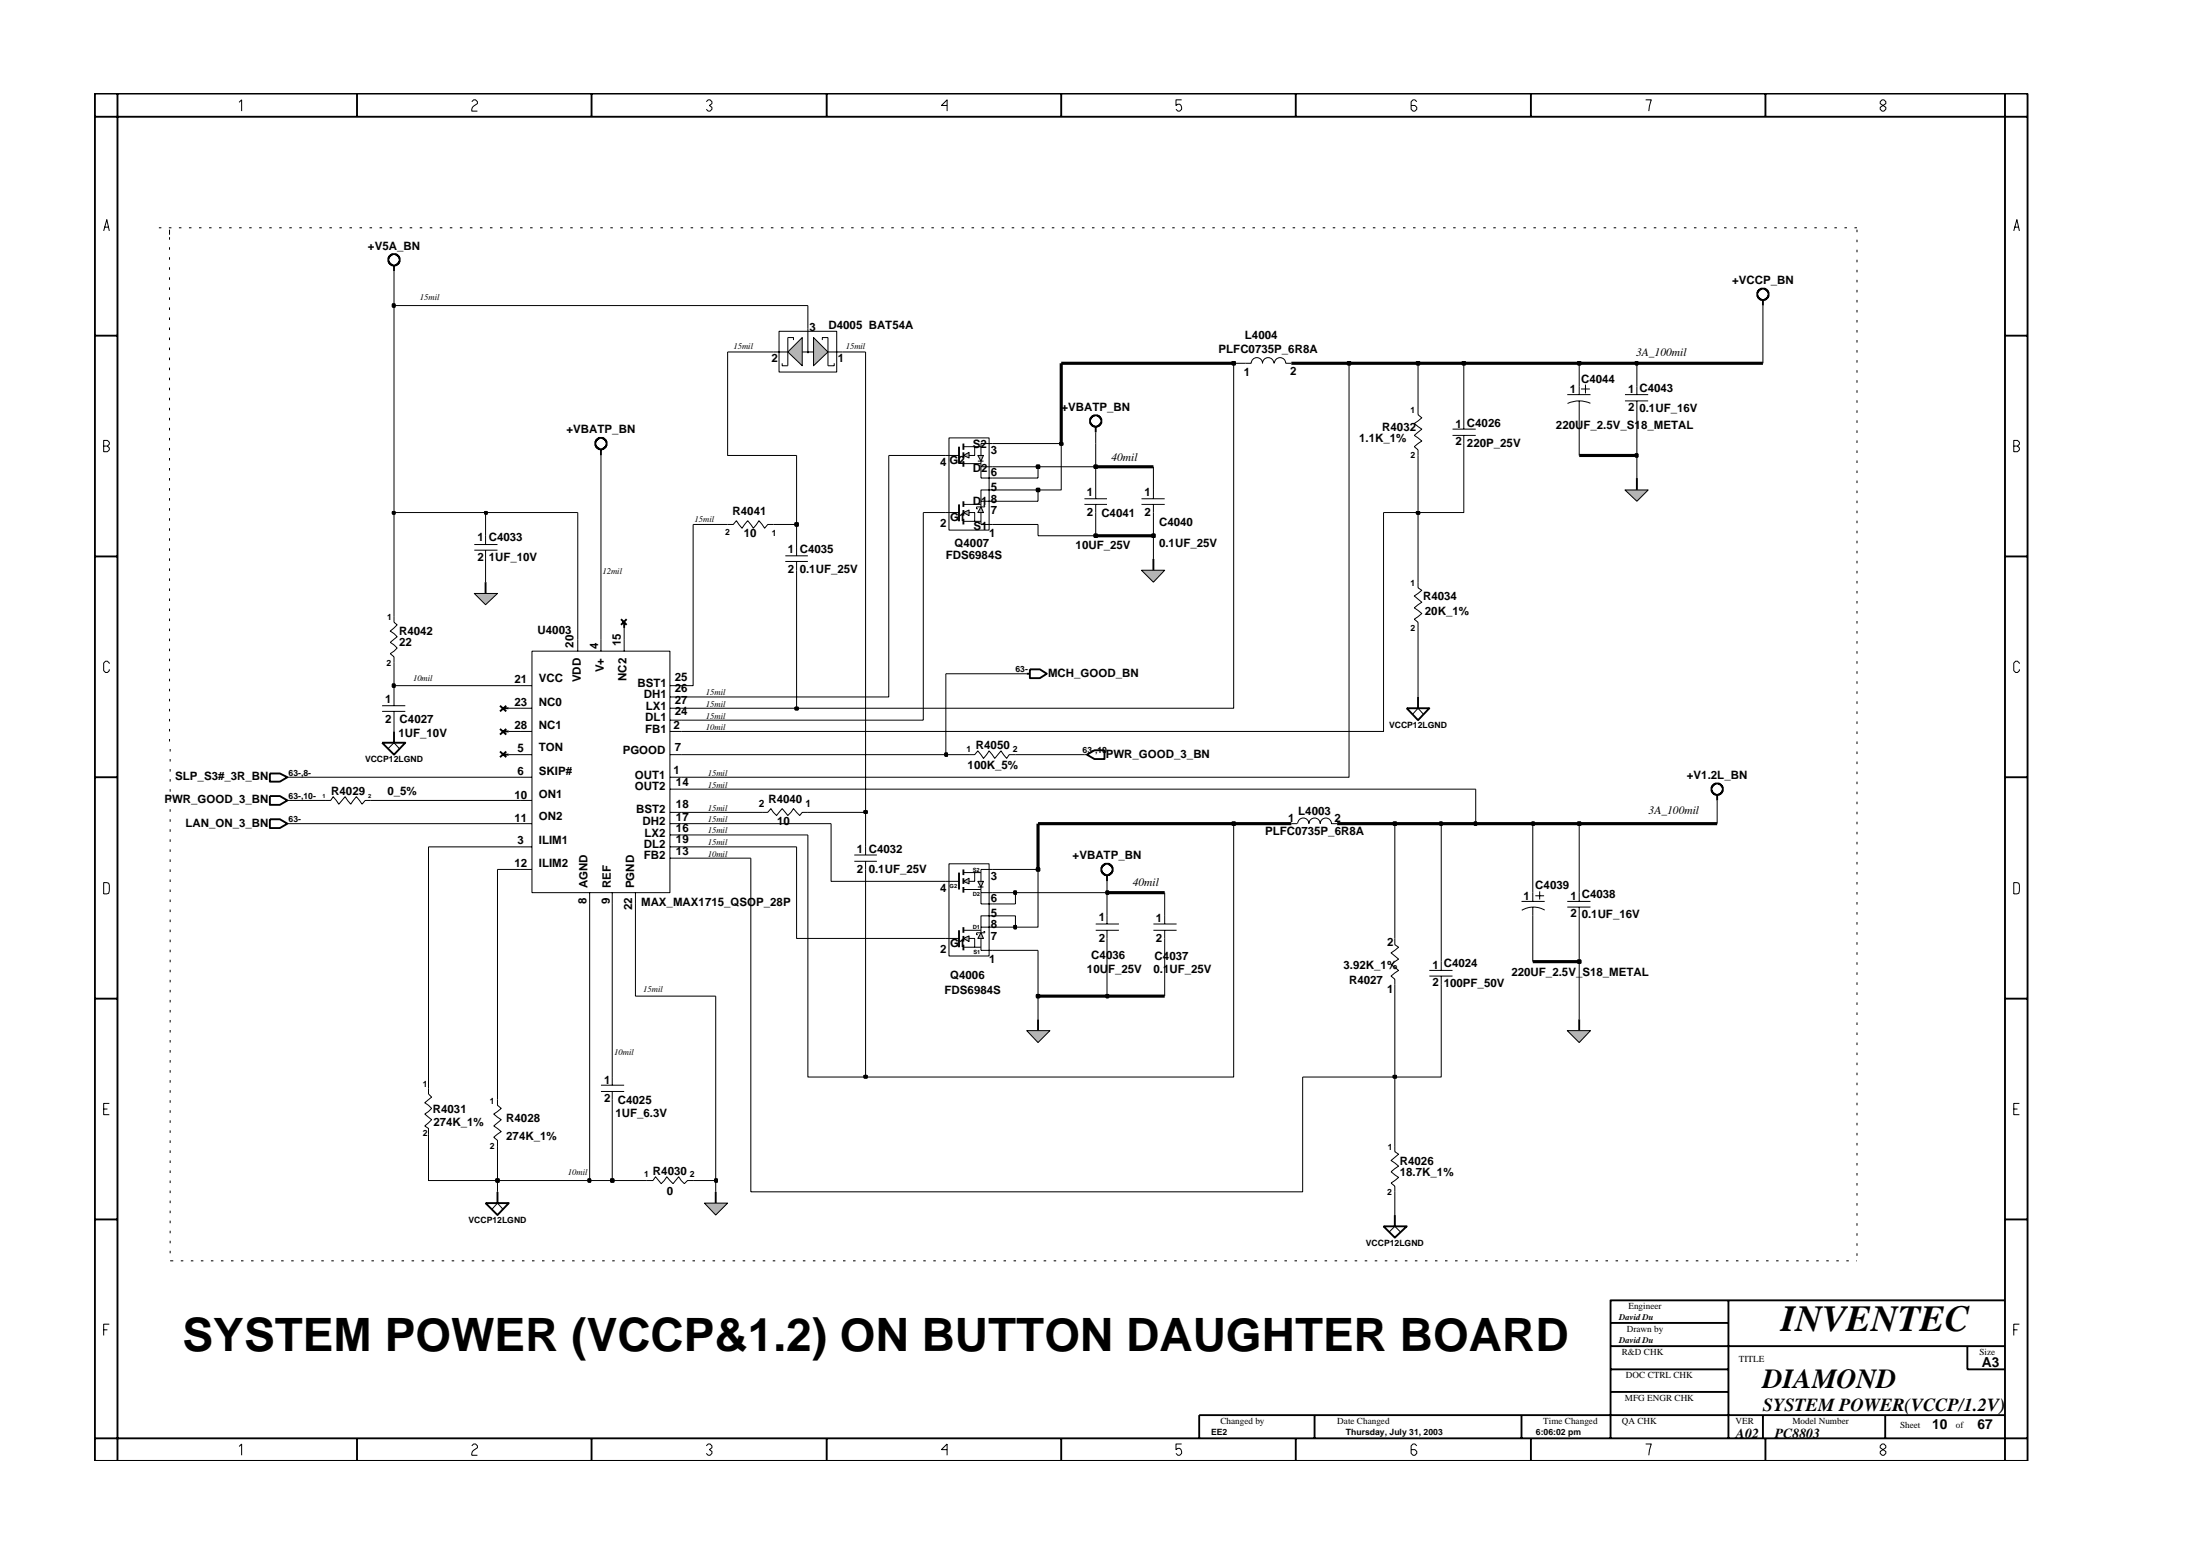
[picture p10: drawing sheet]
<svg xmlns="http://www.w3.org/2000/svg" width="297mm" height="210mm" viewBox="0 0 297 210" stroke-linecap="round" stroke-linejoin="round" font-family="sans-serif">
<g fill="none" stroke="#000" stroke-width=".14">
<path d="M219.4 53.3h3.1M219.4 54.1h3.1M221 52.2v1.1M221 54.1v1.1M191.5 78.6v.7l.5 .4-1 .7 1 .9-1 .8 1 .7-1 .8 .5 .4v.8M51.6 95.3h3.1M51.6 96h3.1M53.2 94.1v1.2M53.2 96v1.2M211.6 121.7h3.1M211.6 122.4h3.1M213.2 120.5v1.2"/>
<path d="M213.2 122.4v1.2"/>
</g>
<path d="M221 64.5v1.6" fill="none" stroke="#000" stroke-width=".25"/>
<path d="M219.4 66.1h3.1l-1.5 1.6z" fill-rule="evenodd" fill="#b3b3b3" stroke="#000" stroke-width=".14"/>
<g fill="none" stroke="#000" stroke-width=".14">
<path d="M168.2 49h.7a.76 .76 0 0 1 .8-.7 .76 .76 0 0 1 .8 .7 .76 .76 0 0 1 .7-.7 .76 .76 0 0 1 .8 .7M172.1 49a.76 .76 0 0 1 .7-.7 .76 .76 0 0 1 .8 .7h.8M191.5 55.2v.8l.5 .4-1 .8 1 .7-1 .9 1 .7-1 .8 .5 .4v.8M196.1 57.9h3.1M196.1 58.8h3.1M197.6 56.8v1.1M197.6 58.8v1.1M146.4 67.3h3.1M146.4 68.1h3.1M147.9 66.1v1.2M147.9 68.1v1.1M115.3 115.4h3.1"/>
<path d="M115.3 116.3h3.1M116.9 114.3v1.1M116.9 116.3v1.1M130.8 101.9h.8l.4-.5 .8 1 .7-1 .8 1 .9-1 .7 1 .4-.5h.8M146.4 101.9h.4M81.1 146.5h3.2M81.1 147.3h3.2M82.7 145.4v1.1M82.7 147.3v1.1M66.4 163.3l.8-.9 .7 .9M187.6 166.3l.7-.8 .8 .8"/>
</g>
<path d="M138.6 90.9h.5M139.1 90.4h1.3l.9 .5-.9 .6h-1.3zM146.8 101.9l1-.6h1.3v1.2h-1.3zM213.2 137.6v1.5M65.6 162.4h3.1l-1.5 1.6zM67.2 160.9v1.5M186.8 165.5h3.1l-1.6 1.6zM188.3 164v1.5" fill="none" stroke="#000" stroke-width=".25"/>
<path d="M211.6 139.1h3.1l-1.5 1.6z" fill-rule="evenodd" fill="#b3b3b3" stroke="#000" stroke-width=".14"/>
<path d="M96.6 160.9v1.5" fill="none" stroke="#000" stroke-width=".25"/>
<path d="M95.1 162.4h3.1l-1.6 1.6z" fill-rule="evenodd" fill="#b3b3b3" stroke="#000" stroke-width=".14"/>
<path d="M106 75h3.1M106 75.8h3.1M107.6 73.8v1.2M107.6 75.8v1.2" fill="none" stroke="#000" stroke-width=".14"/>
<path d="M155.7 75.5v1.5M67.5 98.4l.9 .8M67.9 98.7h.8M68.4 98.4l-.9 .8M231.3 106l.1-.1a.72 .72 0 0 1 1 0l.1 .2v.2h.1v.5l-.5 .5h-.5l-.4-.4-.1-.6h.1zM231.8 107.3v.7" fill="none" stroke="#000" stroke-width=".25"/>
<path d="M154.1 77h3.2l-1.6 1.6z" fill-rule="evenodd" fill="#b3b3b3" stroke="#000" stroke-width=".14"/>
<path d="M129.5 117.8v2.3" fill="none" stroke="#000" stroke-width=".25"/>
<path d="M127.7 119h1.8" fill="none" stroke="#000" stroke-width=".14"/>
<path d="M132 119h.8l-.4 .7z" fill-rule="evenodd" fill="#b3b3b3" stroke="#000" stroke-width=".14"/>
<path d="M132 119.7h.8" fill="none" stroke="#000" stroke-width=".14"/>
<path d="M130.1 119l.7-.5v.8z" fill-rule="evenodd" fill="#b3b3b3" stroke="#000" stroke-width=".14"/>
<path d="M130.1 117.4v.7M130.1 118.5v.8M130.1 119.7v.8M129.5 125.6v2.3" fill="none" stroke="#000" stroke-width=".25"/>
<path d="M130.1 117.8h2.3M131.6 117.8v1.2h-.8M132.4 119.7v.8h1.6M134 117.4h-1.6v1.6M127.7 126.7h1.8M130.1 120.1h2.3" fill="none" stroke="#000" stroke-width=".14"/>
<path d="M132.4 125.9l.4 .8h-.8z" fill-rule="evenodd" fill="#b3b3b3" stroke="#000" stroke-width=".14"/>
<path d="M131.9 125.9h1.1" fill="none" stroke="#000" stroke-width=".14"/>
<path d="M130.1 126.7l.7-.4v.8z" fill-rule="evenodd" fill="#b3b3b3" stroke="#000" stroke-width=".14"/>
<path d="M52.6 34.6l.2-.1a.72 .72 0 0 1 .9 0l.2 .1v.2h.1v.5l-.5 .5h-.6l-.4-.3-.1-.7h.1zM53.2 35.8v.8M65.6 78.6v1.5M130.1 125.2v.7M130.1 126.3v.8M130.1 127.5v.8" fill="none" stroke="#000" stroke-width=".25"/>
<g fill="none" stroke="#000" stroke-width=".14">
<path d="M211.6 53.3h3.1M213.2 52.2v1.1M213.2 54.1v1.1M213.5 52.5h1.2M214.1 51.9v1.2M214.7 54.4a3.7 3.7 0 0 0-3.1 .1M154.1 67.3h3.2M154.1 68.1h3.2M155.7 66.1v1.2M155.7 68.1v1.1M128.1 116.6h5.4v12.4h-5.4zM130.1 127.9h2.3"/>
<path d="M130.1 125.6h2.3M130.8 126.7h.8v1.2M131.9 125.9v.3h.1M132.4 120.5v1.5h1.6M132.4 125.2v.7M132.4 126.7v1.6h1.6M132.4 125.2h1.6M132.8 125.7h.2v.2M134 123.6h-1.6v1.6M188.3 126.7v.8l.5 .4-1 .7 1 .9-1 .7 1 .8-1 .8 .5 .4v.7M57.9 146.9v.8l.4 .4-1 .8 1 .7-1 .8 1 .7-1 .9 .6 .3v.8M188.3 154.7v.8l.5 .3-1 .8 1 .8-1 .8 1 .7-1 .8 .5 .4v.8"/>
</g>
<path d="M64 80.1h3.2l-1.6 1.5z" fill-rule="evenodd" fill="#b3b3b3" stroke="#000" stroke-width=".14"/>
<path d="M87.3 159.4h.9l.3-.6 .8 1 .7-1 .9 1 .7-1 .8 1 .4-.4h.8" fill="none" stroke="#000" stroke-width=".14"/>
<path d="M140.2 137.6v1.5" fill="none" stroke="#000" stroke-width=".25"/>
<path d="M138.6 139.1h3.2l-1.6 1.6z" fill-rule="evenodd" fill="#b3b3b3" stroke="#000" stroke-width=".14"/>
<path d="M67.5 95.3l.9 .7M67.9 95.6h.8M68.4 95.3l-.9 .7M36.4 110.6h1.4l1 .6-1 .6h-1.4z" fill="none" stroke="#000" stroke-width=".25"/>
<path d="M38.8 111.2h.3" fill="none" stroke="#000" stroke-width=".14"/>
<g fill="#b3b3b3" stroke="#000" stroke-width=".14">
<path d="M108.3 45.6v3.8l-1.9-1.9z" fill-rule="evenodd"/>
<path d="M109.8 45.6l2 1.9-2 1.9z" fill-rule="evenodd"/>
</g>
<path d="M106.4 45.6v3.8M109.1 44.4v3.1M111.8 45.6v3.8" fill="none" stroke="#000" stroke-width=".14"/>
<circle cx="109.1" cy="47.5" r=".08" fill="#b3b3b3" stroke="#000" stroke-width=".14"/>
<g fill="none" stroke="#000" stroke-width=".14">
<path d="M104.4 47.5h2M105.2 44.7h7.8v5.5h-7.8zM105.6 49v.4h.8M106.4 45.6h.7v.3M108.3 47.5h1.5M111.8 47.5h1.9M111.8 45.6h-.8v.3M112.6 49v.4h-.8M127.7 61.5h1.8M70.2 92.6h1.6M70.2 95.6h1.6M70.2 98.7h1.6"/>
<path d="M71.8 87.9h18.7v32.6h-18.7zM78 86.3v1.6M81.1 86.3v1.6M84.3 86.3v1.6M90.5 92.6h1.5M90.5 95.6h1.5M90.5 98.7h1.5M90.5 94.1h1.5M90.5 97.2h1.5M38.8 108h.3M70.2 101.9h1.6M70.2 104.9h1.6"/>
<path d="M70.2 108h1.6M70.2 111.2h1.6M70.2 114.3h1.6M70.2 117.4h1.6M90.5 101.9h1.5M90.5 104.9h1.5M90.5 111.2h1.5M90.5 114.3h1.5M90.5 106.5h1.5M90.5 109.7h1.5M90.5 112.7h1.5M90.5 115.8h1.5"/>
<path d="M79.6 120.5v1.5M82.7 120.5v1.5M85.8 120.5v1.5M193 131h3.1M193 131.8h3.1M194.6 129.8v1.2M194.6 131.8v1.1M67.2 148.4v.8l.5 .4-1 .8 1 .7-1 .9 1 .8-1 .7 .5 .4v.8"/>
</g>
<path d="M237.3 39.3l.3-.2a.72 .72 0 0 1 .9 0l.2 .2v.2h.1v.5l-.5 .5h-.5l-.5-.4v-.1zM80.7 59.2l.7-.1 .4 .4 .1 .6-.3 .5h-.7l-.4-.3-.1-.7zM238 40.5v.7M81.1 60.7v.8M129.5 60.3v2.3M36.4 107.5h1.4l1 .5-1 .6h-1.4zM67.5 101.4l.9 .8M67.9 101.9h.8M68.4 101.4l-.9 .8" fill="none" stroke="#000" stroke-width=".25"/>
<path d="M132 61.5h.8l-.4 .7z" fill-rule="evenodd" fill="#b3b3b3" stroke="#000" stroke-width=".14"/>
<path d="M132 62.2h.8" fill="none" stroke="#000" stroke-width=".14"/>
<path d="M130.1 61.5l.7-.4v.7z" fill-rule="evenodd" fill="#b3b3b3" stroke="#000" stroke-width=".14"/>
<path d="M130.1 59.9v.8M129.5 68.1v2.3M130.1 61.1v.7M130.1 62.2v.8" fill="none" stroke="#000" stroke-width=".25"/>
<path d="M134 59.9h-1.6v1.6M127.7 69.2h1.8M130.1 60.3h2.3M130.1 62.6h2.3M131.6 60.3v1.2h-.8M132.4 62.2v.8h1.6" fill="none" stroke="#000" stroke-width=".14"/>
<path d="M132.4 68.4l.4 .8h-.8z" fill-rule="evenodd" fill="#b3b3b3" stroke="#000" stroke-width=".14"/>
<path d="M131.9 68.4h1.1" fill="none" stroke="#000" stroke-width=".14"/>
<path d="M130.1 69.2l.7-.4v.8z" fill-rule="evenodd" fill="#b3b3b3" stroke="#000" stroke-width=".14"/>
<g fill="none" stroke="#000" stroke-width=".25">
<path d="M147.3 56.4l.2-.2a.72 .72 0 0 1 .9 0l.2 .2v.2h.1v.5l-.5 .5h-.5l-.4-.4v-.1h-.1zM147.9 57.6v.7M130.1 67.7v.7M130.1 68.8v.8M130.1 70v.8M53.2 98.7v1.6M83.8 83.6l.8 .7M84.3 84v.8M84.6 83.6l-.8 .7M189.9 95.6h3.1l-1.5 1.6zM191.5 94.1v1.5M36.4 104.4h1.4l1 .5-1 .6h-1.4z"/>
<path d="M51.6 100.3h3.1l-1.5 1.6zM148.9 116.9l.1-.1a.72 .72 0 0 1 1 0l.1 .1v.2h.1v.5l-.5 .5h-.5l-.4-.3-.1-.7h.1zM149.5 118.1v.9"/>
</g>
<g fill="none" stroke="#000" stroke-width=".14">
<path d="M128.1 59.1h5.4v12.5h-5.4zM64 73.5h3.2M64 74.3h3.2M65.6 72.3v1.2M65.6 74.3v1.2M98.2 70.8h.8l.4-.5 .8 1 .8-1 .7 1 .8-1 .7 1 .5-.5h.7M130.1 70.4h2.3M130.1 68.1h2.3M130.8 69.2h.8v1.2M131.9 68.4v.3h.1M132.4 63v1.5h1.6M132.4 67.7v.7"/>
<path d="M132.4 69.2v1.6h1.6M132.4 67.7h1.6M132.8 68.3h.2v.1M134 66.1h-1.6v1.6M53.2 83.2v.8l.4 .3-.9 .9 .9 .8-.9 .7 .9 .8-.9 .7 .5 .5v.7M190.7 96.4l.8-.8 .7 .8M38.8 104.9h.3M43.9 108h.7l.4-.5 .7 1.1 .9-1.1 .8 1.1 .7-1.1 .8 1.1 .4-.6h.8M52.4 101.1l.8-.8 .8 .8M101.4 115.8v45.1h74.5v-15.5M102.9 109.7h.8l.4-.6 .7 1 .8-1 .8 1 .7-1 .9 1 .3-.4h.8M174.4 111.2h.7"/>
<path d="M175.2 111.2a.76 .76 0 0 1 .8-.8 .76 .76 0 0 1 .7 .8 .76 .76 0 0 1 .8-.8 .76 .76 0 0 1 .8 .8 .76 .76 0 0 1 .7-.8 .76 .76 0 0 1 .8 .8h.7M147.9 124.7h3.2M147.9 125.6h3.2M149.5 123.6v1.1M149.5 125.6v1.1M155.7 124.7h3.2M155.7 125.6h3.2M157.3 123.6v1.1M157.3 125.6v1.1M205.4 121.7h3.2M207 120.5v1.2M207 122.4v1.2"/>
<path d="M207.3 120.9h1.2M207.9 120.3v1.1M208.6 122.9a3 3 0 0 0-3.1 0M57.9 153.1v6.3h9.3v1.5M96.6 159.4v1.5M188.3 160.9v3.1"/>
</g>
<path d="M67 159.2h.3v.3h-.3z" fill-rule="evenodd" fill="#c2c2c2" stroke="#000" stroke-width=".25"/>
<path d="M67 159.2h.3v.3h-.3z" fill="none" stroke="#000" stroke-width=".25"/>
<path d="M67.2 154.7v4.7h12.4" fill="none" stroke="#000" stroke-width=".14"/>
<path d="M79.4 159.2h.3v.3h-.3z" fill-rule="evenodd" fill="#c2c2c2" stroke="#000" stroke-width=".25"/>
<path d="M79.4 159.2h.3v.3h-.3z" fill="none" stroke="#000" stroke-width=".25"/>
<path d="M79.6 122v37.4h3.1" fill="none" stroke="#000" stroke-width=".14"/>
<path d="M82.5 159.2h.3v.3h-.3z" fill-rule="evenodd" fill="#c2c2c2" stroke="#000" stroke-width=".25"/>
<path d="M82.5 159.2h.3v.3h-.3z" fill="none" stroke="#000" stroke-width=".25"/>
<path d="M82.7 148.4v11h4.6M93.6 159.4h3" fill="none" stroke="#000" stroke-width=".14"/>
<path d="M96.5 159.2h.3v.3h-.3z" fill-rule="evenodd" fill="#c2c2c2" stroke="#000" stroke-width=".25"/>
<path d="M96.5 159.2h.3v.3h-.3z" fill="none" stroke="#000" stroke-width=".25"/>
<path d="M57.9 114.3v32.6M67.2 117.4v31M109.1 112.7v32.7h7.8M82.7 122v23.4M96.6 134.5v24.9M188.3 145.4v9.3" fill="none" stroke="#000" stroke-width=".14"/>
<path d="M116.7 145.2h.3v.3h-.3z" fill-rule="evenodd" fill="#c2c2c2" stroke="#000" stroke-width=".25"/>
<path d="M116.7 145.2h.3v.3h-.3z" fill="none" stroke="#000" stroke-width=".25"/>
<path d="M166.6 111.2v34.2h-49.7v-28M175.9 145.4h12.4" fill="none" stroke="#000" stroke-width=".14"/>
<path d="M188.2 145.2h.3v.3h-.3z" fill-rule="evenodd" fill="#c2c2c2" stroke="#000" stroke-width=".25"/>
<path d="M188.2 145.2h.3v.3h-.3z" fill="none" stroke="#000" stroke-width=".25"/>
<path d="M85.8 122v12.5h10.8M140.2 134.5v3.1M188.3 132.9v12.5h6.3v-12.5M213.2 129.8v7.8" fill="none" stroke="#000" stroke-width=".14"/>
<path d="M140 134.3h.3v.3h-.3z" fill-rule="evenodd" fill="#c2c2c2" stroke="#000" stroke-width=".25"/>
<path d="M140 134.3h.3v.3h-.3z" fill="none" stroke="#000" stroke-width=".25"/>
<path d="M140.2 134.5h9.3" fill="none" stroke="#000" stroke-width=".42"/>
<path d="M140.2 128.3v6.2" fill="none" stroke="#000" stroke-width=".14"/>
<path d="M149.4 134.3h.2v.3h-.2z" fill-rule="evenodd" fill="#c2c2c2" stroke="#000" stroke-width=".25"/>
<path d="M149.4 134.3h.2v.3h-.2z" fill="none" stroke="#000" stroke-width=".25"/>
<path d="M149.5 134.5h7.8M207 129.8h6.2" fill="none" stroke="#000" stroke-width=".42"/>
<path d="M194.6 111.2v18.6M149.5 126.7v7.8M157.3 126.7v7.8M207 123.6v6.2" fill="none" stroke="#000" stroke-width=".14"/>
<path d="M213 129.6h.4v.4h-.4z" fill-rule="evenodd" fill="#c2c2c2" stroke="#000" stroke-width=".25"/>
<path d="M213 129.6h.4v.4h-.4z" fill="none" stroke="#000" stroke-width=".25"/>
<path d="M107.6 114.3v12.4h20.1M188.3 111.2v15.5M134 128.3h6.2M134 125.2h3.1M213.2 123.6v6.2" fill="none" stroke="#000" stroke-width=".14"/>
<path d="M136.9 125h.3v.3h-.3z" fill-rule="evenodd" fill="#c2c2c2" stroke="#000" stroke-width=".25"/>
<path d="M136.9 125h.3v.3h-.3z" fill="none" stroke="#000" stroke-width=".25"/>
<path d="M140.2 117.4v7.8h-3.1v-1.6h-3.1M134 120.5h3.1v1.5h-3.1M149.5 120.5v3.1M157.3 120.5v3.1" fill="none" stroke="#000" stroke-width=".14"/>
<path d="M136.9 120.3h.3v.4h-.3z" fill-rule="evenodd" fill="#c2c2c2" stroke="#000" stroke-width=".25"/>
<path d="M136.9 120.3h.3v.4h-.3z" fill="none" stroke="#000" stroke-width=".25"/>
<path d="M137.1 120.5h12.4" fill="none" stroke="#000" stroke-width=".14"/>
<path d="M149.4 120.3h.2v.4h-.2z" fill-rule="evenodd" fill="#c2c2c2" stroke="#000" stroke-width=".25"/>
<path d="M149.4 120.3h.2v.4h-.2z" fill="none" stroke="#000" stroke-width=".25"/>
<path d="M149.5 120.5h7.8" fill="none" stroke="#000" stroke-width=".42"/>
<path d="M67.2 117.4h3M112.2 111.2v7.8h15.5M134 117.4h6.2M149.5 119v1.5M207 111.2v9.3M213.2 111.2v9.3" fill="none" stroke="#000" stroke-width=".14"/>
<path d="M140 117.2h.3v.3h-.3z" fill-rule="evenodd" fill="#c2c2c2" stroke="#000" stroke-width=".25"/>
<path d="M140 117.2h.3v.3h-.3z" fill="none" stroke="#000" stroke-width=".25"/>
<path d="M166.6 111.2h-26.4v6.2" fill="none" stroke="#000" stroke-width=".42"/>
<path d="M39.1 111.2h31.1M57.9 114.3h12.3M92 115.8h9.4M92 114.3h15.6M92 112.7h17.1M92 111.2h20.2M116.9 109.7v4.6" fill="none" stroke="#000" stroke-width=".14"/>
<path d="M166.4 111h.3v.4h-.3z" fill-rule="evenodd" fill="#c2c2c2" stroke="#000" stroke-width=".25"/>
<path d="M166.4 111h.3v.4h-.3z" fill="none" stroke="#000" stroke-width=".25"/>
<path d="M166.6 111.2h7.8M180.5 111.2h7.8" fill="none" stroke="#000" stroke-width=".42"/>
<path d="M188.2 111h.3v.4h-.3z" fill-rule="evenodd" fill="#c2c2c2" stroke="#000" stroke-width=".25"/>
<path d="M188.2 111h.3v.4h-.3z" fill="none" stroke="#000" stroke-width=".25"/>
<path d="M188.3 111.2h6.3" fill="none" stroke="#000" stroke-width=".42"/>
<path d="M194.4 111h.3v.4h-.3z" fill-rule="evenodd" fill="#c2c2c2" stroke="#000" stroke-width=".25"/>
<path d="M194.4 111h.3v.4h-.3z" fill="none" stroke="#000" stroke-width=".25"/>
<path d="M194.6 111.2h4.6" fill="none" stroke="#000" stroke-width=".42"/>
<path d="M199.1 111h.2v.4h-.2z" fill-rule="evenodd" fill="#c2c2c2" stroke="#000" stroke-width=".25"/>
<path d="M199.1 111h.2v.4h-.2z" fill="none" stroke="#000" stroke-width=".25"/>
<path d="M199.2 106.5v4.7" fill="none" stroke="#000" stroke-width=".14"/>
<path d="M199.2 111.2h7.8" fill="none" stroke="#000" stroke-width=".42"/>
<path d="M206.9 111h.2v.4h-.2z" fill-rule="evenodd" fill="#c2c2c2" stroke="#000" stroke-width=".25"/>
<path d="M206.9 111h.2v.4h-.2z" fill="none" stroke="#000" stroke-width=".25"/>
<path d="M207 111.2h6.2" fill="none" stroke="#000" stroke-width=".42"/>
<path d="M213 111h.4v.4h-.4z" fill-rule="evenodd" fill="#c2c2c2" stroke="#000" stroke-width=".25"/>
<path d="M213 111h.4v.4h-.4z" fill="none" stroke="#000" stroke-width=".25"/>
<path d="M213.2 111.2h18.6" fill="none" stroke="#000" stroke-width=".42"/>
<path d="M92 109.7h10.9M109.1 109.7h7.8M231.8 108v3.2" fill="none" stroke="#000" stroke-width=".14"/>
<path d="M116.7 109.5h.3v.2h-.3z" fill-rule="evenodd" fill="#c2c2c2" stroke="#000" stroke-width=".25"/>
<path d="M116.7 109.5h.3v.2h-.3z" fill="none" stroke="#000" stroke-width=".25"/>
<path d="M116.9 47.5v62.2M182.1 49v55.9h-90.1M39.1 108h4.8M39.1 104.9h31.1M50.1 108h20.1M68.7 101.9h1.5M92 106.5h107.2M92 101.9h35.7" fill="none" stroke="#000" stroke-width=".14"/>
<path d="M127.6 101.7h.3v.3h-.3z" fill-rule="evenodd" fill="#c2c2c2" stroke="#000" stroke-width=".25"/>
<path d="M127.6 101.7h.3v.3h-.3z" fill="none" stroke="#000" stroke-width=".25"/>
<path d="M124.7 69.2v28h-32.7M186.8 69.2v29.5h-94.8M53.2 97.2v1.5M68.7 98.7h1.5M68.7 95.6h1.5M92 95.6h15.6M127.7 90.9v11h3.1M137.1 101.9h9.3" fill="none" stroke="#000" stroke-width=".14"/>
<path d="M107.4 95.5h.3v.3h-.3z" fill-rule="evenodd" fill="#c2c2c2" stroke="#000" stroke-width=".25"/>
<path d="M107.4 95.5h.3v.3h-.3z" fill="none" stroke="#000" stroke-width=".25"/>
<path d="M166.6 49v46.6h-59v-18.6M120 61.5v32.6h-28M53.2 92.6v1.5M191.5 84.8v9.3" fill="none" stroke="#000" stroke-width=".14"/>
<path d="M53 92.4h.3v.3h-.3z" fill-rule="evenodd" fill="#c2c2c2" stroke="#000" stroke-width=".25"/>
<path d="M53 92.4h.3v.3h-.3z" fill="none" stroke="#000" stroke-width=".25"/>
<g fill="none" stroke="#000" stroke-width=".14">
<path d="M53.2 69.2v14M65.6 69.2v3.1M65.6 75.5v3.1M78 69.2v17.1M81.1 61.5v24.8M93.6 70.8v21.8h-1.6M107.6 70.8v3M140.2 70.8v1.5h7.7M155.7 72.3v3.2M191.5 69.2v9.4M53.2 89.4v3.2h17M84.3 84.8v1.5"/>
<path d="M127.7 90.9h10.9"/>
</g>
<path d="M147.8 72.2h.3v.3h-.3z" fill-rule="evenodd" fill="#c2c2c2" stroke="#000" stroke-width=".25"/>
<path d="M147.8 72.2h.3v.3h-.3z" fill="none" stroke="#000" stroke-width=".25"/>
<path d="M147.9 72.3h7.8" fill="none" stroke="#000" stroke-width=".42"/>
<path d="M147.9 69.2v3.1" fill="none" stroke="#000" stroke-width=".14"/>
<path d="M155.6 72.2h.3v.3h-.3z" fill-rule="evenodd" fill="#c2c2c2" stroke="#000" stroke-width=".25"/>
<path d="M155.6 72.2h.3v.3h-.3z" fill="none" stroke="#000" stroke-width=".25"/>
<path d="M93.6 70.8h4.6M104.4 70.8h3.2M155.7 69.2v3.1" fill="none" stroke="#000" stroke-width=".14"/>
<path d="M107.4 70.6h.3v.4h-.3z" fill-rule="evenodd" fill="#c2c2c2" stroke="#000" stroke-width=".25"/>
<path d="M107.4 70.6h.3v.4h-.3z" fill="none" stroke="#000" stroke-width=".25"/>
<path d="M107.6 61.5v9.3M134 70.8h6.2" fill="none" stroke="#000" stroke-width=".14"/>
<path d="M53 69.1h.3v.3h-.3z" fill-rule="evenodd" fill="#c2c2c2" stroke="#000" stroke-width=".25"/>
<path d="M53 69.1h.3v.3h-.3z" fill="none" stroke="#000" stroke-width=".25"/>
<path d="M53.2 41.2v28h12.4" fill="none" stroke="#000" stroke-width=".14"/>
<path d="M65.5 69.1h.2v.3h-.2z" fill-rule="evenodd" fill="#c2c2c2" stroke="#000" stroke-width=".25"/>
<path d="M65.5 69.1h.2v.3h-.2z" fill="none" stroke="#000" stroke-width=".25"/>
<path d="M65.6 69.2h12.4M124.7 69.2h3M186.8 69.2h4.7" fill="none" stroke="#000" stroke-width=".14"/>
<path d="M191.3 69.1h.3v.3h-.3z" fill-rule="evenodd" fill="#c2c2c2" stroke="#000" stroke-width=".25"/>
<path d="M191.3 69.1h.3v.3h-.3z" fill="none" stroke="#000" stroke-width=".25"/>
<path d="M197.6 59.9v9.3h-6.1v-7.7M134 66.1h6.2v1.6h-6.2" fill="none" stroke="#000" stroke-width=".14"/>
<path d="M140 66h.3v.3h-.3z" fill-rule="evenodd" fill="#c2c2c2" stroke="#000" stroke-width=".25"/>
<path d="M140 66h.3v.3h-.3z" fill="none" stroke="#000" stroke-width=".25"/>
<path d="M143.3 59.9v6.2h-3.1M134 63h6.2v1.5h-6.2M147.9 63v3.1M155.7 63v3.1M221 61.5v3" fill="none" stroke="#000" stroke-width=".14"/>
<path d="M140 62.8h.3v.4h-.3z" fill-rule="evenodd" fill="#c2c2c2" stroke="#000" stroke-width=".25"/>
<path d="M140 62.8h.3v.4h-.3z" fill="none" stroke="#000" stroke-width=".25"/>
<path d="M140.2 63h7.7" fill="none" stroke="#000" stroke-width=".14"/>
<path d="M147.8 62.8h.3v.4h-.3z" fill-rule="evenodd" fill="#c2c2c2" stroke="#000" stroke-width=".25"/>
<path d="M147.8 62.8h.3v.4h-.3z" fill="none" stroke="#000" stroke-width=".25"/>
<path d="M147.9 63h7.8M213.2 61.5h7.8" fill="none" stroke="#000" stroke-width=".42"/>
<path d="M98.2 47.5v14h9.4M147.9 59.9v3.1M213.2 55.2v6.3M120 61.5h7.7" fill="none" stroke="#000" stroke-width=".14"/>
<path d="M220.8 61.3h.3v.4h-.3z" fill-rule="evenodd" fill="#c2c2c2" stroke="#000" stroke-width=".25"/>
<path d="M220.8 61.3h.3v.4h-.3z" fill="none" stroke="#000" stroke-width=".25"/>
<path d="M134 59.9h9.3M221 55.2v6.3" fill="none" stroke="#000" stroke-width=".14"/>
<path d="M143.1 59.8h.4v.2h-.4z" fill-rule="evenodd" fill="#c2c2c2" stroke="#000" stroke-width=".25"/>
<path d="M143.1 59.8h.4v.2h-.4z" fill="none" stroke="#000" stroke-width=".25"/>
<path d="M166.6 49h-23.3v10.9" fill="none" stroke="#000" stroke-width=".42"/>
<path d="M147.9 58.3v1.6M191.5 49v6.2M197.6 49v7.8M213.2 49v3.2M221 49v3.2" fill="none" stroke="#000" stroke-width=".14"/>
<path d="M166.4 48.9h.3v.3h-.3z" fill-rule="evenodd" fill="#c2c2c2" stroke="#000" stroke-width=".25"/>
<path d="M166.4 48.9h.3v.3h-.3z" fill="none" stroke="#000" stroke-width=".25"/>
<path d="M166.6 49h1.6" fill="none" stroke="#000" stroke-width=".14"/>
<path d="M174.4 49h7.7" fill="none" stroke="#000" stroke-width=".42"/>
<path d="M182 48.9h.3v.3h-.3z" fill-rule="evenodd" fill="#c2c2c2" stroke="#000" stroke-width=".25"/>
<path d="M182 48.9h.3v.3h-.3z" fill="none" stroke="#000" stroke-width=".25"/>
<path d="M182.1 49h9.4" fill="none" stroke="#000" stroke-width=".42"/>
<path d="M191.3 48.9h.3v.3h-.3z" fill-rule="evenodd" fill="#c2c2c2" stroke="#000" stroke-width=".25"/>
<path d="M191.3 48.9h.3v.3h-.3z" fill="none" stroke="#000" stroke-width=".25"/>
<path d="M191.5 49h6.1" fill="none" stroke="#000" stroke-width=".42"/>
<path d="M197.5 48.9h.3v.3h-.3z" fill-rule="evenodd" fill="#c2c2c2" stroke="#000" stroke-width=".25"/>
<path d="M197.5 48.9h.3v.3h-.3z" fill="none" stroke="#000" stroke-width=".25"/>
<path d="M197.6 49h15.6" fill="none" stroke="#000" stroke-width=".42"/>
<path d="M213 48.9h.4v.3h-.4z" fill-rule="evenodd" fill="#c2c2c2" stroke="#000" stroke-width=".25"/>
<path d="M213 48.9h.4v.3h-.4z" fill="none" stroke="#000" stroke-width=".25"/>
<path d="M213.2 49h7.8" fill="none" stroke="#000" stroke-width=".42"/>
<path d="M220.8 48.9h.3v.3h-.3z" fill-rule="evenodd" fill="#c2c2c2" stroke="#000" stroke-width=".25"/>
<path d="M220.8 48.9h.3v.3h-.3z" fill="none" stroke="#000" stroke-width=".25"/>
<path d="M221 49h17" fill="none" stroke="#000" stroke-width=".42"/>
<path d="M98.2 47.5h6.2M109.1 41.2v3.2M113.7 47.5h3.2M238 41.2v7.8" fill="none" stroke="#000" stroke-width=".14"/>
<path d="M53 41.1h.3v.3h-.3z" fill-rule="evenodd" fill="#c2c2c2" stroke="#000" stroke-width=".25"/>
<g fill="none" stroke="#000" stroke-width=".25">
<path d="M12.8 12.6h261v184.6h-261zM12.8 15.8h261M15.9 12.6v184.6M48.2 12.6v3.2M79.9 12.6v3.2M111.6 12.6v3.2M143.3 12.6v3.2M174.9 12.6v3.2M206.7 12.6v3.2M238.4 12.6v3.2M270.7 12.6v184.6M12.8 45.3h3.1"/>
<path d="M53 41.1h.3v.3h-.3zM270.7 45.3h3.1M12.8 75.1h3.1M270.7 75.1h3.1M12.8 104.9h3.1M270.7 104.9h3.1M12.8 134.8h3.1M270.7 134.8h3.1M12.8 164.6h3.1M217.5 178.6h15.9M233.4 175.5v18.7M270.7 175.5h-53.2v18.7"/>
<path d="M270.7 164.6h3.1M12.8 194.2h261M48.2 194.2v3M79.9 194.2v3M111.6 194.2v3M143.3 194.2v3M174.9 194.2v3M177.5 191v3.2M205.4 191v3.2M206.7 194.2v3M217.5 181.7h53.2M217.5 184.8h15.9"/>
<path d="M217.5 187.9h15.9M238 191v3.2M238.4 194.2v3M254.5 191v3.2M265.6 181.7v3.1h5.1M270.7 191h-108.8v3.2"/>
</g>
<g fill="none" stroke="#000" stroke-width=".14">
<path d="M32.3 13.8l.3-.3v1.5M63.7 13.7l.3-.2h.2l.3 .2v.3l-.5 .3-.3 .4v.3h.8M95.4 13.7l.2-.2h.3l.2 .2v.3l-.3 .2 .3 .3v.2l-.2 .3h-.3l-.2-.3M127.9 14.2h-.8l.8-.7v1.5M159.5 13.5h-.7v.7l.2-.1a.5 .5 0 0 1 .5 .6l-.2 .3h-.3l-.2-.3M191.3 13.7l-.3-.2h-.2l-.3 .2v1l.3 .3h.2l.3-.3v-.2l-.3-.3h-.5M222.2 13.5h.8l-.4 1.5M253.9 13.7l.2-.2h.3l.2 .2v.3l-.7 .5v.2l.2 .3h.3l.2-.3v-.2l-.7-.5zM14 31.2l.4-1.6 .4 1.6M14.1 30.7h.6M21.4 30.7h.4M22.8 30.7h.3"/>
<path d="M22.9 31v.7M22.9 32v.4M22.9 33.4v.3M22.9 34.7v.4M22.9 36.1v.3M22.9 37.4v.4M22.9 38.8v.3M24.2 30.7h.3M25.5 30.7h.4M26.9 30.7h.3M28.2 30.7h.4M29.6 30.7h.3"/>
<path d="M30.9 30.7h.4M32.3 30.7h.3M33.6 30.7h.4M35 30.7h.3M36.4 30.7h.3M37.7 30.7h.3M39.1 30.7h.3M40.4 30.7h.4M41.8 30.7h.3M43.1 30.7h.4M44.5 30.7h.3M45.8 30.7h.4"/>
<path d="M47.2 30.7h.3M48.5 30.7h.4M49.9 30.7h.3M51.3 30.7h.3M52.6 30.7h.3M53.2 36.6v4.6h55.9M54 30.7h.3M55.3 30.7h.4M56.7 30.7h.3M58 30.7h.4M59.4 30.7h.3M60.7 30.7h.4"/>
<path d="M62.1 30.7h.3M63.4 30.7h.4M64.8 30.7h.3M66.2 30.7h.3M67.5 30.7h.3M68.9 30.7h.3M70.2 30.7h.4M71.6 30.7h.3M72.9 30.7h.4M74.3 30.7h.3M75.6 30.7h.4M77 30.7h.3"/>
<path d="M78.3 30.7h.4M79.7 30.7h.3M81.1 30.7h.3M82.4 30.7h.3M83.8 30.7h.3M85.1 30.7h.4M86.5 30.7h.3M87.8 30.7h.4M89.2 30.7h.3M90.5 30.7h.4M91.9 30.7h.3M93.2 30.7h.4"/>
<path d="M94.6 30.7h.3M96 30.7h.3M97.3 30.7h.3M98.7 30.7h.3M100 30.7h.4M101.4 30.7h.3M102.7 30.7h.4M104.1 30.7h.3M105.4 30.7h.4M106.8 30.7h.3M108.1 30.7h.4M109.5 30.7h.3"/>
<path d="M110.9 30.7h.3M112.2 30.7h.4M113.6 30.7h.3M114.9 30.7h.4M116.3 30.7h.3M117.6 30.7h.4M119 30.7h.3M120.3 30.7h.4M121.7 30.7h.3M123 30.7h.4M124.4 30.7h.3M125.8 30.7h.3"/>
<path d="M127.1 30.7h.4M128.5 30.7h.3M129.8 30.7h.4M131.2 30.7h.3M132.5 30.7h.4M133.9 30.7h.3M135.2 30.7h.4M136.6 30.7h.3M138 30.7h.3M139.3 30.7h.3M140.7 30.7h.3M142 30.7h.4"/>
<path d="M143.4 30.7h.3M144.7 30.7h.4M146.1 30.7h.3M147.4 30.7h.4M148.8 30.7h.3M150.1 30.7h.4M151.5 30.7h.3M152.9 30.7h.3M154.2 30.7h.3M155.6 30.7h.3M156.9 30.7h.4M158.3 30.7h.3"/>
<path d="M159.6 30.7h.4M161 30.7h.3M162.3 30.7h.4M163.7 30.7h.3M165 30.7h.4M166.4 30.7h.3M167.8 30.7h.3M169.1 30.7h.3M170.5 30.7h.3M171.8 30.7h.4M173.2 30.7h.3M174.5 30.7h.4"/>
<path d="M175.9 30.7h.3M177.2 30.7h.4M178.6 30.7h.3M179.9 30.7h.4M181.3 30.7h.3M182.7 30.7h.3M184 30.7h.3M185.4 30.7h.3M186.7 30.7h.4M188.1 30.7h.3M189.4 30.7h.4M190.8 30.7h.3"/>
<path d="M192.1 30.7h.4M193.5 30.7h.3M194.8 30.7h.4M196.2 30.7h.3M197.6 30.7h.3M198.9 30.7h.3M200.3 30.7h.3M201.6 30.7h.4M203 30.7h.3M204.3 30.7h.4M205.7 30.7h.3M207 30.7h.4"/>
<path d="M208.4 30.7h.3M209.7 30.7h.4M211.1 30.7h.3M212.5 30.7h.3M213.8 30.7h.4M215.2 30.7h.3M216.5 30.7h.4M217.9 30.7h.3M219.2 30.7h.4M220.6 30.7h.3M221.9 30.7h.4M223.3 30.7h.3"/>
<path d="M224.6 30.7h.4M226 30.7h.3M227.4 30.7h.3M228.7 30.7h.4M230.1 30.7h.3M231.4 30.7h.4M232.8 30.7h.3M234.1 30.7h.4M235.5 30.7h.3M236.8 30.7h.4M238.2 30.7h.3M239.6 30.7h.3"/>
<path d="M240.9 30.7h.3M242.3 30.7h.3M243.6 30.7h.4M245 30.7h.3M246.3 30.7h.4M247.7 30.7h.3M249 30.7h.4M250.4 30.7h.3M250.7 31v.3M250.7 32.4v.3M250.7 33.7v.4M250.7 35.1v.3"/>
<path d="M250.7 36.4v.4M250.7 37.8v.3M250.7 39.1v.4M271.9 31.2l.4-1.6 .4 1.6M272 30.7h.6M22.9 40.1v.4M22.9 41.5v.3M22.9 42.9v.3M22.9 44.2v.3M22.9 45.6v.3M22.9 46.9v.4M22.9 48.3v.3"/>
<path d="M22.9 49.6v.4M22.9 51v.3M22.9 52.3v.4M22.9 53.7v.3M22.9 55v.4M22.9 56.4v.3M22.9 57.8v.3M22.9 59.1v.4M250.7 40.5v.3M250.7 41.8v.4M250.7 43.2v.3M250.7 44.5v.4"/>
<path d="M250.7 45.9v.3M250.7 47.3v.3M250.7 48.6v.4M250.7 50v.3M250.7 51.3v.4M250.7 52.7v.3M250.7 54v.4M250.7 55.4v.3M250.7 56.7v.4M250.7 58.1v.3M250.7 59.5v.3M14 60.2h.5l.3-.2v-.3l-.3-.2h-.5v1.5h.5l.3-.3v-.2l-.3-.3"/>
<path d="M22.9 60.5v.3M22.9 61.8v.4M22.9 63.2v.3M22.9 64.5v.4M22.9 65.9v.3M22.9 67.2v.4M22.9 68.6v.3M22.9 69.9v.4M22.9 71.3v.3M22.9 72.7v.3M22.9 74v.4M22.9 75.4v.3"/>
<path d="M22.9 76.7v.4M22.9 78.1v.3M22.9 79.4v.4M250.7 60.8v.3M250.7 62.2v.3M250.7 63.5v.4M250.7 64.9v.3M250.7 66.2v.4M250.7 67.6v.3M250.7 68.9v.4M250.7 70.3v.3M250.7 71.6v.4"/>
<path d="M250.7 73v.3M250.7 74.4v.3M250.7 75.7v.3M250.7 77.1v.3M250.7 78.4v.4M250.7 79.8v.3M271.9 60.2h.5l.3-.2v-.3l-.3-.2h-.5v1.5h.5l.3-.3v-.2l-.3-.3M14.8 89.6l-.3-.3h-.2l-.3 .2v1l.3 .3h.2l.3-.3v-.1M22.9 80.8v.3M22.9 82.1v.4M22.9 83.5v.3M22.9 84.9v.3"/>
<path d="M22.9 86.2v.3M22.9 87.6v.3M22.9 88.9v.4M22.9 90.3v.3M22.9 91.6v.4M22.9 93v.3M22.9 94.3v.4M22.9 95.7v.3M22.9 97v.4M22.9 98.4v.3M22.9 99.8v.3M250.7 81.1v.4"/>
<path d="M250.7 82.5v.3M250.7 83.8v.4M250.7 85.2v.3M250.7 86.5v.4M250.7 87.9v.3M250.7 89.3v.3M250.7 90.6v.3M250.7 92v.3M250.7 93.3v.4M250.7 94.7v.3M250.7 96v.4M250.7 97.4v.3"/>
<path d="M250.7 98.7v.4M272.7 89.6l-.3-.3h-.3l-.2 .2v1l.2 .3h.3l.3-.3v-.1M14 119.1l.7 .1 .1 .3-.1 1.1-.7 .1zM23 101.1v.3M23 102.5v.3M23 103.8v.4M23 105.2v.3M23 106.5v.4M23 107.9v.3M23 109.2v.4M23 110.6v.3M23 111.9v.4"/>
<path d="M23 113.3v.3M23 114.7v.3M23 116v.3M23 117.4v.3M23 118.7v.4M250.7 100.1v.3M250.7 101.4v.4M250.7 102.8v.3M250.7 104.2v.3M250.7 105.5v.3M250.7 106.9v.3M250.7 108.2v.4"/>
<path d="M250.7 109.6v.3M250.7 110.9v.4M250.7 112.3v.3M250.7 113.6v.4M250.7 115v.3M250.7 116.3v.4M250.7 117.7v.3M250.7 119.1v.3M271.9 119.1l.7 .1 .1 .3-.1 1.1-.7 .1zM23 120.1v.3M23 121.4v.4M23 122.8v.3"/>
<path d="M23 124.1v.4M23 125.5v.3M23 126.8v.4M23 128.2v.3M23 129.6v.3M23 130.9v.3M23 132.3v.3M23 133.6v.4M23 135v.3M23 136.3v.4M23 137.7v.3M23 139v.4"/>
<path d="M250.7 120.4v.3M250.7 121.8v.3M250.7 123.1v.4M250.7 124.5v.3M250.7 125.8v.4M250.7 127.2v.3M250.7 128.5v.4M250.7 129.9v.3M250.7 131.2v.4M250.7 132.6v.3M250.7 134v.3M250.7 135.3v.4"/>
<path d="M250.7 136.7v.3M250.7 138v.4M250.7 139.4v.3M14 149.7h.5M14.8 148.9h-.8v1.6h.8M23 140.4v.3M23 141.7v.4M23 143.1v.3M23 144.5v.3M23 145.8v.3M23 147.2v.3M23 148.5v.4"/>
<path d="M23 149.9v.3M23 151.2v.4M23 152.6v.3M23 153.9v.4M23 155.3v.3M23 156.6v.4M23 158v.3M23 159.4v.3M250.7 140.7v.4M250.7 142.1v.3M250.7 143.4v.4M250.7 144.8v.3"/>
<path d="M250.7 146.1v.4M250.7 147.5v.3M250.7 148.9v.3M250.7 150.2v.4M250.7 151.6v.3M250.7 152.9v.4M250.7 154.3v.3M250.7 155.6v.4M250.7 157v.3M250.7 158.3v.4M250.7 159.7v.3M271.9 149.7h.5"/>
<path d="M272.7 148.9h-.8v1.6h.8M14 179.5h.5M14.8 178.7h-.8v1.6M23 160.7v.4M23 162.1v.3M23 163.4v.4M23 164.8v.3M23 166.1v.4M23 167.5v.3M23 168.8v.4M23 170.2h.4M24.4 170.2h.4"/>
<path d="M25.8 170.2h.3M27.1 170.2h.4M28.5 170.2h.3M29.8 170.2h.4M31.2 170.2h.3M32.5 170.2h.4M33.9 170.2h.3M35.2 170.2h.4M36.6 170.2h.3M38 170.2h.3M39.3 170.2h.4M40.7 170.2h.3"/>
<path d="M42 170.2h.4M43.4 170.2h.3M44.7 170.2h.4M46.1 170.2h.3M47.4 170.2h.4M48.8 170.2h.3M50.2 170.2h.3M51.5 170.2h.3M52.9 170.2h.3M54.2 170.2h.4M55.6 170.2h.3M56.9 170.2h.4"/>
<path d="M58.3 170.2h.3M59.6 170.2h.4M61 170.2h.3M62.3 170.2h.4M63.7 170.2h.3M65.1 170.2h.3M66.4 170.2h.3M67.8 170.2h.3M69.1 170.2h.4M70.5 170.2h.3M71.8 170.2h.4M73.2 170.2h.3"/>
<path d="M74.5 170.2h.4M75.9 170.2h.3M77.2 170.2h.4M78.6 170.2h.3M80 170.2h.3M81.3 170.2h.3M82.7 170.2h.3M84 170.2h.4M85.4 170.2h.3M86.7 170.2h.4M88.1 170.2h.3M89.4 170.2h.4"/>
<path d="M90.8 170.2h.3M92.1 170.2h.4M93.5 170.2h.3M94.9 170.2h.3M96.2 170.2h.3M97.6 170.2h.3M98.9 170.2h.4M100.3 170.2h.3M101.6 170.2h.4M103 170.2h.3M104.3 170.2h.4M105.7 170.2h.3"/>
<path d="M107 170.2h.4M108.4 170.2h.3M109.8 170.2h.3M111.1 170.2h.3M112.5 170.2h.3M113.8 170.2h.4M115.2 170.2h.3M116.5 170.2h.4M117.9 170.2h.3M119.2 170.2h.4M120.6 170.2h.3M121.9 170.2h.4"/>
<path d="M123.3 170.2h.3M124.7 170.2h.3M126 170.2h.4M127.4 170.2h.3M128.7 170.2h.4M130.1 170.2h.3M131.4 170.2h.4M132.8 170.2h.3M134.1 170.2h.4M135.5 170.2h.3M136.8 170.2h.4M138.2 170.2h.3"/>
<path d="M139.6 170.2h.3M140.9 170.2h.4M142.3 170.2h.3M143.6 170.2h.4M145 170.2h.3M146.3 170.2h.4M147.7 170.2h.3M149 170.2h.4M150.4 170.2h.3M151.8 170.2h.3M153.1 170.2h.3M154.5 170.2h.3"/>
<path d="M155.8 170.2h.4M157.2 170.2h.3M158.5 170.2h.4M159.9 170.2h.3M161.2 170.2h.4M162.6 170.2h.3M163.9 170.2h.4M165.3 170.2h.3M166.7 170.2h.3M168 170.2h.3M169.4 170.2h.3M170.7 170.2h.4"/>
<path d="M172.1 170.2h.3M173.4 170.2h.4M174.8 170.2h.3M176.1 170.2h.4M177.5 170.2h.3M178.8 170.2h.4M180.2 170.2h.3M181.6 170.2h.3M182.9 170.2h.3M184.3 170.2h.3M185.6 170.2h.4M187 170.2h.3"/>
<path d="M188.3 170.2h.4M189.7 170.2h.3M191 170.2h.4M192.4 170.2h.3M193.7 170.2h.4M195.1 170.2h.3M196.5 170.2h.3M197.8 170.2h.3M199.2 170.2h.3M200.5 170.2h.4M201.9 170.2h.3M203.2 170.2h.4"/>
<path d="M204.6 170.2h.3M205.9 170.2h.4M207.3 170.2h.3M208.6 170.2h.4M210 170.2h.3M211.4 170.2h.3M212.7 170.2h.3M214.1 170.2h.3M215.4 170.2h.4M216.8 170.2h.3M218.1 170.2h.4M219.5 170.2h.3"/>
<path d="M220.8 170.2h.4M222.2 170.2h.3M223.5 170.2h.4M224.9 170.2h.3M226.3 170.2h.3M227.6 170.2h.4M229 170.2h.3M230.3 170.2h.4M231.7 170.2h.3M233 170.2h.4M234.4 170.2h.3M235.7 170.2h.4"/>
<path d="M237.1 170.2h.3M238.4 170.2h.4M239.8 170.2h.3M241.2 170.2h.3M242.5 170.2h.4M243.9 170.2h.3M245.2 170.2h.4M246.6 170.2h.3M247.9 170.2h.4M249.3 170.2h.3M250.6 170.2h.1M250.7 161.1v.3"/>
<path d="M250.7 162.4v.3M250.7 163.8v.3M250.7 165.1v.4M250.7 166.5v.3M250.7 167.8v.4M250.7 169.2v.3M271.9 179.5h.5M272.7 178.7h-.8v1.6M32.3 195.3l.3-.4v1.5M63.7 195.2l.3-.3h.2l.3 .3v.2l-.7 .5-.1 .3v.2h.8M95.4 195.2l.2-.3h.3l.2 .3v.2l-.3 .3 .3 .2v.3l-.2 .2h-.3l-.2-.2M127.9 195.7h-.8l.8-.8v1.5"/>
<path d="M159.5 194.9h-.7v.8l.2-.2a.5 .5 0 0 1 .5 .7l-.2 .2h-.3l-.2-.2M191.3 195.2l-.3-.3h-.2l-.3 .3v1l.3 .2h.2l.3-.2v-.3l-.3-.2h-.5M222.2 194.9h.8l-.4 1.5M254.1 194.9l-.2 .3v.2l.7 .5v.3l-.2 .2h-.3l-.2-.2v-.3l.7-.5v-.2l-.2-.3z"/>
</g>
<text font-size="6.2" x="24.7" y="182.4">SYSTEM POWER (VCCP&amp;1.2) ON BUTTON DAUGHTER BOARD</text>
<text font-size="5" x="240.5" y="179.7">INVENTEC</text>
<text font-size="3.7" x="238" y="187.3">DIAMOND</text>
<text font-size="2.5" x="238" y="190.4">SYSTEM POWER(VCCP/1.2V)</text>
<g font-size="1.9">
<text x="267.6" y="184.6">A3</text>
<text x="234.4" y="194.1">A02</text>
<text x="239.6" y="194.1">PC8803</text>
<text x="260.9" y="192.9">10</text>
<text x="267" y="192.9">67</text>
</g>
<g font-size="1.6">
<text x="49.7" y="33.7">+V5A_BN</text>
<text x="233.9" y="38.3">+VCCP_BN</text>
<text x="109.3" y="44.7">3</text>
<text x="111.9" y="44.4">D4005 BAT54A</text>
<text x="164.5" y="47.7">PLFC0735P_6R8A</text>
<text x="168.1" y="45.7">L4004</text>
<text x="104.2" y="48.8">2</text>
<text x="113.1" y="48.8">1</text>
<text x="167.9" y="50.8">1</text>
<text x="174.2" y="50.6">2</text>
<text x="211.9" y="53.1">1</text>
<text x="213.5" y="51.7">C4044</text>
<text x="219.8" y="53.1">1 C4043</text>
<text x="220.9" y="48">3A_100mil</text>
<text x="76.5" y="58.5">+VBATP_BN</text>
<text x="143.3" y="55.4">+VBATP_BN</text>
<text x="183.5" y="59.7">1.1K_1%</text>
<text x="186.6" y="58.2">R4032</text>
<text x="196.5" y="57.8">1 C4026</text>
<text x="210.1" y="57.9">220UF_2.5V_S18_METAL</text>
<text x="219.8" y="55.5">2</text>
<text x="221.3" y="55.6">0.1UF_16V</text>
<text x="126.9" y="62.9">4</text>
<text x="128.2" y="62.6">G2</text>
<text x="131.3" y="63.7">D2</text>
<text x="131.3" y="60.4">S2</text>
<text x="133.8" y="64.3">6</text>
<text x="133.8" y="61.3">3</text>
<text x="150.1" y="62.2">40mil</text>
<text x="196.5" y="60.1">2</text>
<text x="198.1" y="60.3">220P_25V</text>
<text x="98.9" y="69.6">R4041</text>
<text x="126.9" y="71.1">2</text>
<text x="128.3" y="70.4">G1</text>
<text x="131.3" y="68.2">D1</text>
<text x="131.4" y="71.5">S1</text>
<text x="133.8" y="69.4">7</text>
<text x="133.8" y="67.8">8</text>
<text x="133.8" y="66.3">5</text>
<text x="146.8" y="66.9">1</text>
<text x="146.8" y="69.6">2</text>
<text x="148.7" y="69.8">C4041</text>
<text x="154.5" y="66.9">1</text>
<text x="154.5" y="69.6">2</text>
<text x="156.5" y="71">C4040</text>
<text x="64.5" y="73.1">1 C4033</text>
<text x="64.5" y="75.8">2</text>
<text x="66" y="75.8">1UF_10V</text>
<text x="100.4" y="72.5">10</text>
<text x="106.4" y="74.7">1 C4035</text>
<text x="106.4" y="77.4">2</text>
<text x="108" y="77.4">0.1UF_25V</text>
<text x="127.7" y="75.4">FDS6984S</text>
<text x="128.9" y="73.9">Q4007</text>
<text x="133.5" y="72.5">1</text>
<text x="145.2" y="74.1">10UF_25V</text>
<text x="156.5" y="73.8">0.1UF_25V</text>
<text x="192.1" y="81">R4034</text>
<text x="192.4" y="83">20K_1%</text>
<text x="53.9" y="85.7">R4042</text>
<text x="53.9" y="87.2">22</text>
<text x="72.6" y="85.5">U4003</text>
<text x="77.5" y="87.4" transform="rotate(-90 77.5 87.4)">20</text>
<text x="80.8" y="87.6" transform="rotate(-90 80.8 87.6)">4</text>
<text x="83.8" y="87.3" transform="rotate(-90 83.8 87.3)">15</text>
<text x="52" y="94.8">1</text>
<text x="69.5" y="95.3">23</text>
<text x="69.5" y="92.1">21</text>
<text x="72.8" y="95.2">NC0</text>
<text x="72.8" y="92.1">VCC</text>
<text x="78.4" y="92.1" transform="rotate(-90 78.4 92.1)">VDD</text>
<text x="81.5" y="90.8" transform="rotate(-90 81.5 90.8)">V+</text>
<text x="84.6" y="91.9" transform="rotate(-90 84.6 91.9)">NC2</text>
<text x="86.1" y="92.7">BST1</text>
<text x="86.9" y="94.2">DH1</text>
<text x="87.2" y="95.8">LX1</text>
<text x="91.1" y="95.1">27</text>
<text x="91.1" y="91.9">25</text>
<text x="91.1" y="93.4">26</text>
<text x="141.5" y="91.3">MCH_GOOD_BN</text>
<text x="52" y="97.6">2 C4027</text>
<text x="53.8" y="99.5">1UF_10V</text>
<text x="69.5" y="98.4">28</text>
<text x="69.9" y="101.4">5</text>
<text x="72.8" y="98.4">NC1</text>
<text x="72.8" y="101.4">TON</text>
<text x="84.1" y="101.8">PGOOD</text>
<text x="87.1" y="97.4">DL1</text>
<text x="87.1" y="99">FB1</text>
<text x="90.9" y="98.4">2</text>
<text x="91.1" y="96.6">24</text>
<text x="91.1" y="101.4">7</text>
<text x="131.8" y="101.1">R4050</text>
<text x="23.7" y="105.3">SLP_S3#_3R_BN</text>
<text x="44.7" y="107.4">R4029</text>
<text x="52.3" y="107.3">0_5%</text>
<text x="69.5" y="107.9">10</text>
<text x="69.9" y="104.6">6</text>
<text x="72.8" y="107.7">ON1</text>
<text x="72.8" y="104.6">SKIP#</text>
<text x="85.7" y="105.1">OUT1</text>
<text x="85.7" y="106.7">OUT2</text>
<text x="90.9" y="104.5">1</text>
<text x="91.3" y="106.1">14</text>
<text x="130.6" y="103.8">100K_5%</text>
<text x="149.3" y="102.3">PWR_GOOD_3_BN</text>
<text x="227.8" y="105.1">+V1.2L_BN</text>
<text x="22.2" y="108.5">PWR_GOOD_3_BN</text>
<text x="25" y="111.6">LAN_ON_3_BN</text>
<text x="69.5" y="111">11</text>
<text x="69.9" y="113.9">3</text>
<text x="72.8" y="110.7">ON2</text>
<text x="72.8" y="113.9">ILIM1</text>
<text x="85.9" y="109.8">BST2</text>
<text x="86.8" y="111.3">DH2</text>
<text x="87" y="112.9">LX2</text>
<text x="91.3" y="112.3">16</text>
<text x="91.3" y="109">18</text>
<text x="91.3" y="110.8">17</text>
<text x="91.3" y="113.8">19</text>
<text x="103.7" y="108.4">R4040</text>
<text x="104.9" y="111.3">10</text>
<text x="170.8" y="112.7">PLFC0735P_6R8A</text>
<text x="173.9" y="111">1</text>
<text x="175.3" y="110">L4003</text>
<text x="180.2" y="111">2</text>
<text x="222.6" y="109.9">3A_100mil</text>
<text x="69.5" y="117">12</text>
<text x="72.8" y="117">ILIM2</text>
<text x="79.3" y="119.9" transform="rotate(-90 79.3 119.9)">AGND</text>
<text x="82.5" y="119.9" transform="rotate(-90 82.5 119.9)">REF</text>
<text x="85.6" y="119.9" transform="rotate(-90 85.6 119.9)">PGND</text>
<text x="86.9" y="114.5">DL2</text>
<text x="86.9" y="116">FB2</text>
<text x="91.3" y="115.5">13</text>
<text x="115.7" y="115.1">1 C4032</text>
<text x="115.7" y="117.8">2</text>
<text x="117.3" y="117.8">0.1UF_25V</text>
<text x="133.8" y="118.8">3</text>
<text x="144.8" y="116">+VBATP_BN</text>
<text x="152.9" y="119.7">40mil</text>
<text x="207.3" y="120">C4039</text>
<text x="79.2" y="122" transform="rotate(-90 79.2 122)">8</text>
<text x="82.3" y="122" transform="rotate(-90 82.3 122)">9</text>
<text x="85.4" y="122.9" transform="rotate(-90 85.4 122.9)">22</text>
<text x="86.6" y="122.3">MAX_MAX1715_QSOP_28P</text>
<text x="126.9" y="120.4">4</text>
<text x="133.8" y="125.3">8</text>
<text x="133.8" y="121.8">6</text>
<text x="133.8" y="123.8">5</text>
<text x="148.4" y="124.4">1</text>
<text x="156.1" y="124.4">1</text>
<text x="205.7" y="121.4">1</text>
<text x="212" y="121.4">1 C4038</text>
<text x="212" y="123.8">2</text>
<text x="213.6" y="124">0.1UF_16V</text>
<text x="126.9" y="128.6">2</text>
<text x="128.3" y="127.8">G1</text>
<text x="133.5" y="130">1</text>
<text x="133.8" y="126.9">7</text>
<text x="146.8" y="131.3">10UF_25V</text>
<text x="147.3" y="129.5">C4036</text>
<text x="148.4" y="127.1">2</text>
<text x="155.7" y="131.3">0.1UF_25V</text>
<text x="155.9" y="129.6">C4037</text>
<text x="156.1" y="127.1">2</text>
<text x="181.4" y="130.8">3.92K_1%</text>
<text x="187.3" y="127.6">2</text>
<text x="193.4" y="130.8">1 C4024</text>
<text x="204.1" y="131.8">220UF_2.5V_S18_METAL</text>
<text x="127.5" y="134.1">FDS6984S</text>
<text x="128.3" y="132.2">Q4006</text>
<text x="182.1" y="132.8">R4027</text>
<text x="187.3" y="134.1">1</text>
<text x="193.4" y="133.1">2</text>
<text x="194.9" y="133.3">100PF_50V</text>
<text x="81.6" y="146.3">1</text>
<text x="81.6" y="148.7">2</text>
<text x="83.4" y="149">C4025</text>
<text x="58.4" y="150.2">R4031</text>
<text x="58.5" y="152">274K_1%</text>
<text x="68.4" y="151.4">R4028</text>
<text x="68.4" y="153.9">274K_1%</text>
<text x="83.1" y="150.8">1UF_6.3V</text>
<text x="88.2" y="158.6">R4030</text>
<text x="90" y="161.3">0</text>
<text x="189" y="158.7">18.7K_1%</text>
<text x="189" y="157.2">R4026</text>
</g>
<g font-size="1.4">
<text x="102.5" y="108.9">2</text>
<text x="108.7" y="108.9">1</text>
</g>
<g font-size="1.2">
<text x="56.7" y="40.4">15mil</text>
<text x="99" y="47.1">15mil</text>
<text x="114.2" y="47.1">15mil</text>
<text x="190.4" y="55.8">1</text>
<text x="190.4" y="61.8">2</text>
<text x="93.8" y="70.4">15mil</text>
<text x="81.3" y="77.5">12mil</text>
<text x="97.9" y="72.2">2</text>
<text x="104.2" y="72.4">1</text>
<text x="52.3" y="83.7">1</text>
<text x="190.4" y="79.1">1</text>
<text x="52.2" y="89.8">2</text>
<text x="190.4" y="85.2">2</text>
<text x="55.8" y="91.9">10mil</text>
<text x="95.3" y="95.5">15mil</text>
<text x="95.3" y="93.9">15mil</text>
<text x="137.1" y="90.8">63-</text>
<text x="95.3" y="98.5">10mil</text>
<text x="95.3" y="97">15mil</text>
<text x="130.5" y="101.5">1</text>
<text x="136.8" y="101.4">2</text>
<text x="146.2" y="101.7">63-,10-</text>
<text x="187.5" y="98.2">VCCP12LGND</text>
<text x="39" y="104.7">63-,8-</text>
<text x="39" y="107.9">63-,10-</text>
<text x="49.3" y="102.9">VCCP12LGND</text>
<text x="95.6" y="104.8">15mil</text>
<text x="95.6" y="106.3">15mil</text>
<text x="39" y="111">63-</text>
<text x="95.6" y="109.5">15mil</text>
<text x="95.6" y="112.5">15mil</text>
<text x="95.6" y="111">15mil</text>
<text x="95.6" y="115.6">10mil</text>
<text x="95.6" y="114.1">15mil</text>
<text x="86.8" y="133.9">15mil</text>
<text x="82.9" y="142.5">10mil</text>
<text x="57.1" y="146.7">1</text>
<text x="66.2" y="149">1</text>
<text x="57.1" y="153.3">2</text>
<text x="66.2" y="155">2</text>
<text x="187.4" y="155.2">1</text>
<text x="76.7" y="158.6">10mil</text>
<text x="87" y="158.9">1</text>
<text x="93.2" y="158.9">2</text>
<text x="187.3" y="161.3">2</text>
<text x="63.3" y="165">VCCP12LGND</text>
<text x="184.4" y="168.2">VCCP12LGND</text>
<text x="218.6" y="178.2">David Du</text>
<text x="219.6" y="179.8">Drawn by</text>
<text x="219.9" y="176.7">Engineer</text>
<text x="218.6" y="181.3">David Du</text>
<text x="219" y="182.9">R&amp;D CHK</text>
<text x="234.8" y="183.8">TITLE</text>
<text x="267.3" y="182.9">Size</text>
<text x="219.4" y="189.2">MFG ENGR CHK</text>
<text x="219.5" y="186">DOC CTRL CHK</text>
<text x="163.5" y="193.7">EE2</text>
<text x="164.8" y="192.2">Changed by</text>
<text x="180.6" y="192.2">Date Changed</text>
<text x="181.7" y="193.7">Thursday, July 31, 2003</text>
<text x="207.4" y="193.7">6:06:02 pm</text>
<text x="208.4" y="192.2">Time Changed</text>
<text x="219" y="192.2">QA CHK</text>
<text x="234.3" y="192.2">VER</text>
<text x="242" y="192.2">Model Number</text>
<text x="256.5" y="192.7">Sheet</text>
<text x="264.1" y="192.7">of</text>
</g>
<g font-size=".8">
<text x="43.5" y="107.7">1</text>
<text x="49.7" y="107.7">2</text>
<text x="128.2" y="119.8">G2</text>
<text x="131.3" y="117.6">S2</text>
<text x="131.3" y="125.4">D1</text>
<text x="131.3" y="120.9">D2</text>
<text x="131.4" y="128.7">S1</text>
</g>
</svg>
